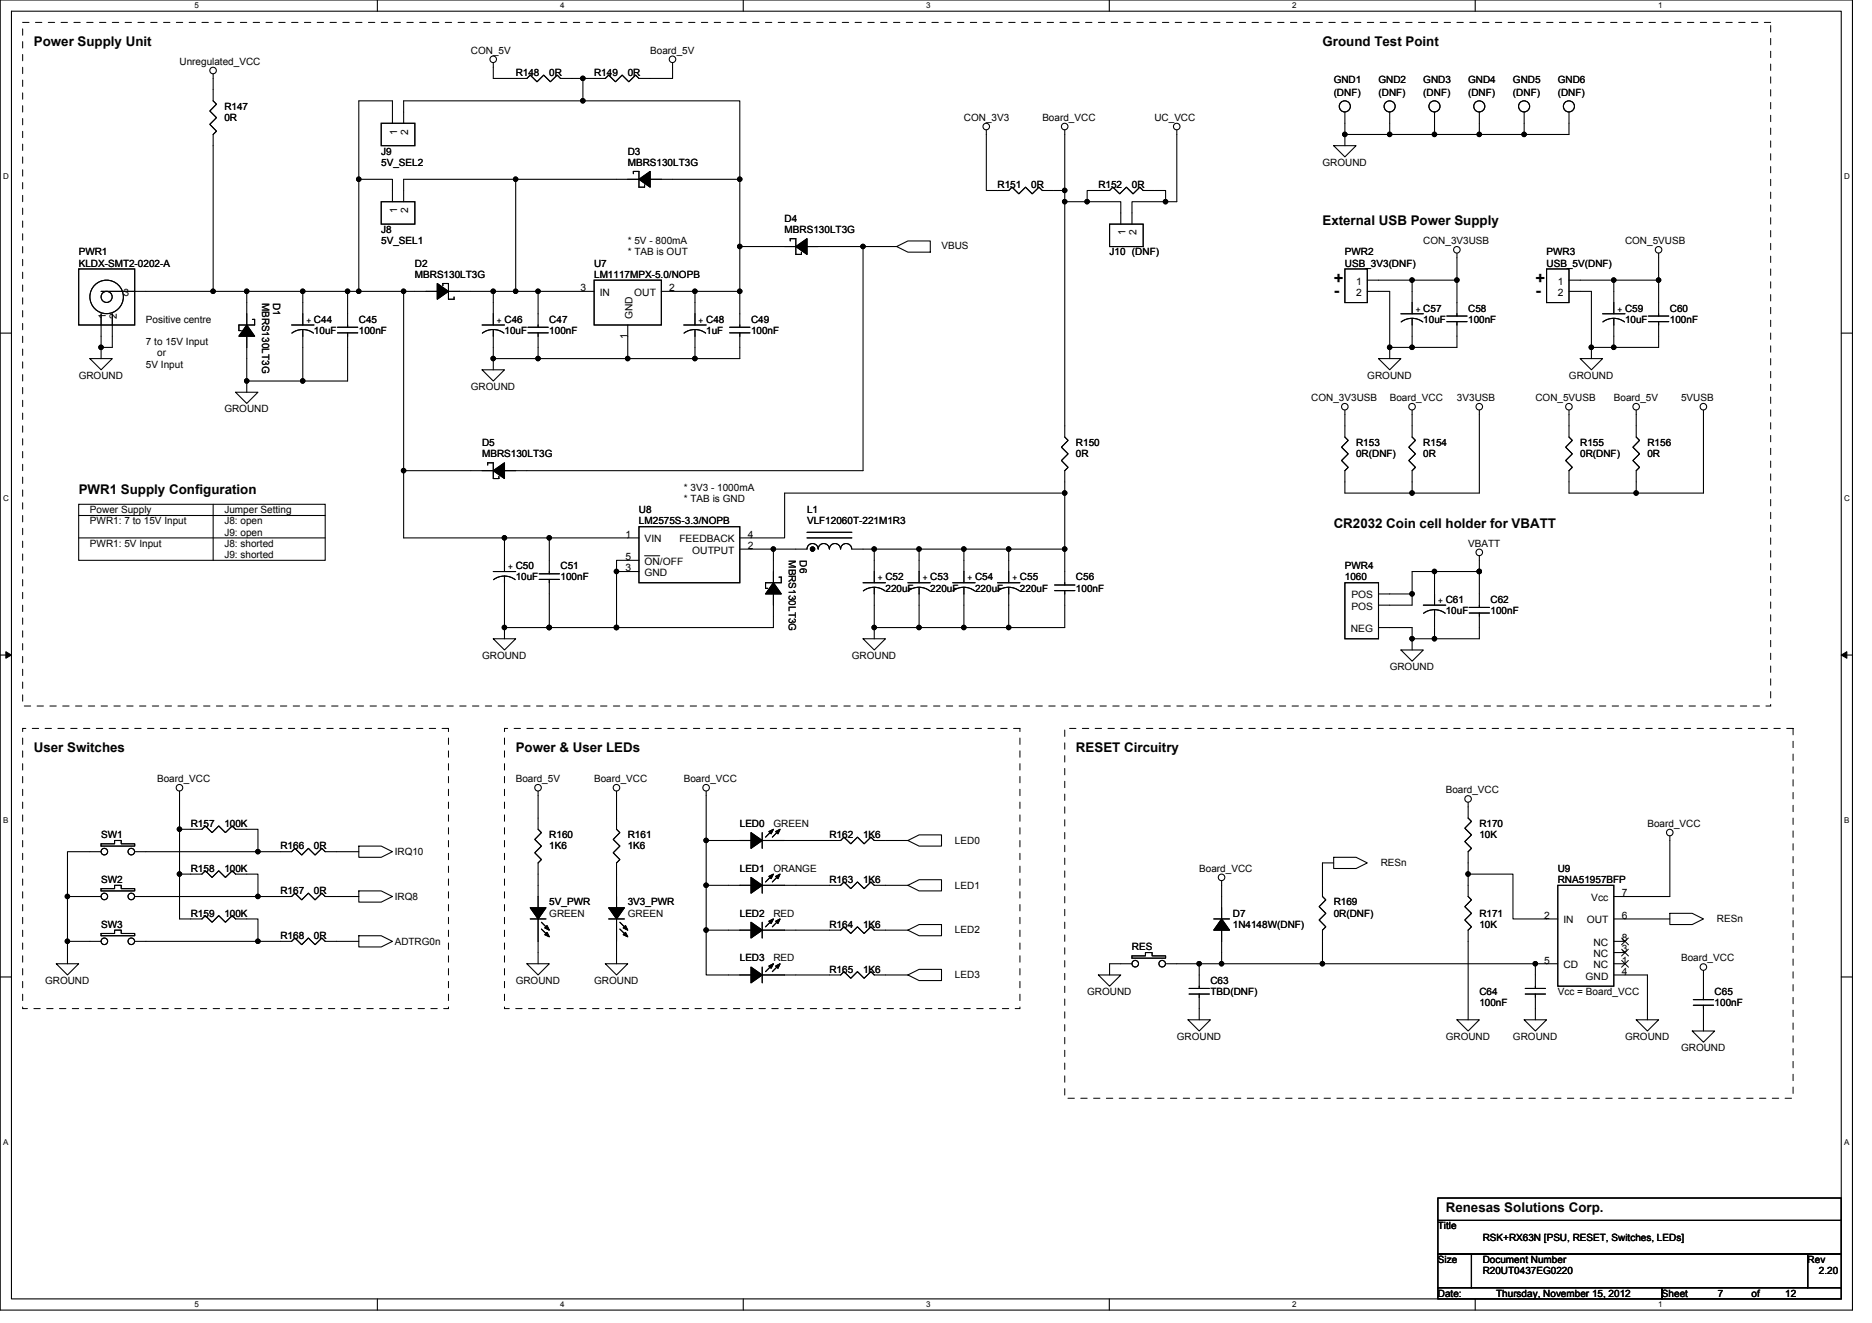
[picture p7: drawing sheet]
<svg xmlns="http://www.w3.org/2000/svg" width="297mm" height="210mm" viewBox="0 0 297 210" stroke-linecap="round" stroke-linejoin="round" font-family="sans-serif">
<path d="M0 0h293.9v207.9h-293.9zM1.8 1.8h290.4v204.3h-290.4z" fill="none" stroke="#000" stroke-width=".17"/>
<g fill="#fff">
<path d="M30.8 .2h.7v1.4h-.7z"/>
<path d="M30.8 206.3h.7v1.4h-.7z"/>
</g>
<path d="M59.9 0v1.8M59.9 206.1v1.8" fill="none" stroke="#000" stroke-width=".17"/>
<g fill="#fff">
<path d="M88.9 .2h.7v1.4h-.7z"/>
<path d="M88.9 206.3h.7v1.4h-.7z"/>
</g>
<path d="M117.9 0v1.8M117.9 206.1v1.8" fill="none" stroke="#000" stroke-width=".17"/>
<g fill="#fff">
<path d="M147 .2h.7v1.4h-.7z"/>
<path d="M147 206.3h.7v1.4h-.7z"/>
</g>
<path d="M176 0v1.8M176 206.1v1.8" fill="none" stroke="#000" stroke-width=".17"/>
<g fill="#fff">
<path d="M205 .2h.7v1.4h-.7z"/>
<path d="M205 206.3h.7v1.4h-.7z"/>
</g>
<path d="M234.1 0v1.8M234.1 206.1v1.8" fill="none" stroke="#000" stroke-width=".17"/>
<g fill="#fff">
<path d="M263.1 .2h.7v1.4h-.7z"/>
<path d="M263.1 206.3h.7v1.4h-.7z"/>
<path d="M.5 27.3h.9v1.4h-.9z"/>
<path d="M292.6 27.3h.9v1.4h-.9z"/>
<path d="M.5 78.4h.9v1.4h-.9z"/>
<path d="M292.6 78.4h.9v1.4h-.9z"/>
</g>
<path d="M0 52.9h1.8M292.2 52.9h1.7" fill="none" stroke="#000" stroke-width=".17"/>
<g fill="#fff">
<path d="M.5 129.5h.8v1.4h-.8z"/>
<path d="M292.6 129.5h.9v1.4h-.9z"/>
</g>
<path d="M0 103.9h1.8M292.2 103.9h1.7" fill="none" stroke="#000" stroke-width=".17"/>
<path d="M.9 103.4l.9 .5-.9 .5zM292.2 103.9l.8-.5v1z" fill="#000" stroke="#000" stroke-width=".16"/>
<g fill="#fff">
<path d="M.5 180.5h.8v1.4h-.8z"/>
<path d="M292.6 180.5h.9v1.4h-.9z"/>
</g>
<g fill="none" stroke="#000" stroke-width=".17">
<path d="M33.8 11.7v4.3l.6 .5-1.1 1.1 1.1 1.1-1.1 1 1.1 1.1-.6 .5v24.9M60.5 19.6h5.3v3.5h-5.3zM62.3 19.6v-3.6h-5.4v12.4h5.4v3.6M78.3 9.9v2.5h5.3l.5-.5 1.1 1.1 1.1-1.1 1 1.1 1.1-1.1 .5 .5h3.6v3.6M92.5 16h24.9v12.4M92.5 16h-28.5v3.6M106.7 9.9v2.5h-5.3l-.5-.5-1.1 1.1-1.1-1.1-1 1.1-1.1-1.1-.5 .5h-3.6M213.4 17.8v3.5M220.5 17.8v3.5M227.6 17.8v3.5M234.7 17.8v3.5M241.8 17.8v3.5"/>
<path d="M249 17.8v3.5h-7.2M56.9 28.4v17.8M60.5 32h5.3v3.6h-5.3zM81.8 28.4h19.6M81.8 28.4v17.8M81.8 28.4h-17.8v3.6M100.5 27.6v-.4h.9v2.5h.9v-.4M103.2 28.4h14.2M117.4 39.1h8.9M117.4 39.1v7.1M117.4 28.4v10.7M125.4 38.2v-.3h.9v2.5h.9v-.4"/>
<path d="M128.1 39.1h8.8M136.9 39.1v35.6h-56.9M136.9 39.1h5.4M142.3 39.1l1.8-.9h3.5v1.8h-3.5zM156.5 20.6v9.6h3.6l.5-.5 1.1 1.1 1-1.1 1.1 1.1 1.1-1.1 .5 .5h3.5v-9.6M168.9 30.2v1.8M168.9 32h3.6M168.9 32v37.3l.6 .6-1.1 1.1 1.1 1-1.1 1.1 1.1 1-.6 .6v3.5M172.5 32h5.3v3.6M176.1 35.6h5.3v3.5h-5.3zM185 32h-5.4v3.6M186.7 20.6v11.4h-1.7v-1.8h-3.6l-.5-.5-1.1 1.1-1.1-1.1-1 1.1-1.1-1.1-.5 .5h-3.6v1.8"/>
<path d="M211.6 23.1h3.6l-1.8 1.8zM213.4 21.3h7.1M213.4 21.3v1.8M220.5 21.3h7.1M227.6 21.3h7.1M234.7 21.3h7.1M12.5 42.7h8.9v8.9h-8.9zM14.3 56.9h3.5l-1.8 1.8zM16 46.2h17.8M16 49.8v5.3M16 55.1v1.8M17.8 49.8v5.3h-1.8"/>
<path d="M33.8 46.2h5.4v5.4M39.2 53.3v7.2M39.2 46.2h8.8M40 50.7h.4v.9h-2.5v.9h.4M46.3 51.6h3.5M46.3 52.9a2.86 2.86 0 0 1 3.4 0M48 46.2v5.4M48 52.3v8.2h7.2v-7.7M48 46.2h7.2v5.7M53.5 52.8h3.3M53.5 51.9h3.3M55.2 46.2h1.7"/>
<path d="M56.9 46.2h7.1M64 46.2h5.4M64 46.2v28.5M70.3 45.3v-.3h.9v2.5h.8v-.4M71.2 46.2h7.1M76.5 58.7h3.5l-1.7 1.8zM76.5 51.6h3.5M76.5 52.9a2.86 2.86 0 0 1 3.5 0M78.3 46.2v5.4M78.3 56.9v1.8M78.3 52.3v4.6M78.3 46.2h3.5"/>
<path d="M78.3 56.9h7.1M81.8 46.2h3.6v5.7M83.8 52.8h3.2M83.8 51.9h3.2M85.4 52.8v4.1M85.4 56.9h14.2M94.3 46.2h-8.9M94.3 44.4h10.6v7.2h-10.6zM99.6 56.9h10.7M99.6 51.6v5.3M104.9 46.2h5.4v5.4M108.5 51.6h3.6"/>
<path d="M108.5 52.9a2.86 2.86 0 0 1 3.5 0M110.3 52.3v4.6M110.3 46.2h7.1v5.7M115.8 52.8h3.2M115.8 51.9h3.2M117.4 52.8v4.1h-7.1M213.4 42.7h3.6v5.3h-3.6zM217 44.4h7.1M217 46.2h3.5v8.9M218.7 56.9h3.6l-1.8 1.8zM220.5 55.1v1.8M220.5 55.1h3.6"/>
<path d="M222.3 49.8h3.5M222.3 51.1a2.86 2.86 0 0 1 3.5 0M224.1 44.4h7.1M224.1 44.4v5.4M224.1 50.5v4.6M229.6 51h3.2M229.6 50.1h3.2M231.2 51v4.1h-7.1M231.2 40.2v4.2M231.2 44.5v5.6M245.4 42.7h3.6v5.3h-3.6zM249 44.4h7.1"/>
<path d="M249 46.2h3.5v8.9M250.7 56.9h3.6l-1.8 1.8zM252.5 55.1v1.8M252.5 55.1h3.6M254.3 49.8h3.5M254.3 51.1a2.86 2.86 0 0 1 3.5 0M256.1 44.4v5.4M256.1 50.5v4.6M256.1 44.4h7.1M261.6 51h3.2M261.6 50.1h3.2M263.2 51v4.1h-7.1"/>
<path d="M263.2 44.4v5.7M263.2 40.2v4.2M37.4 62.2h3.5l-1.7 1.8zM39.2 60.5h8.8M39.2 60.5v1.7M64 74.7v10.6h16v5.4M64 74.7h14.3M77.4 73.8v-.4h.9v2.5h.9v-.3M168.9 78.2h-44.4v7.1h-7.1M168.9 78.2v8.9M213.4 65.1v4.2l.5 .6-1 1.1 1 1-1 1.1 1 1-.5 .6v3.5h10.7M224.1 65.1v4.2l.5 .6-1.1 1.1 1.1 1-1.1 1.1 1.1 1-.5 .6v3.5"/>
<path d="M234.7 65.1v13.1h-10.6M249 65.1v4.2l.5 .6-1.1 1.1 1.1 1-1.1 1.1 1.1 1-.5 .6v3.5h10.6M259.6 65.1v4.2l.6 .6-1.1 1.1 1.1 1-1.1 1.1 1.1 1-.6 .6v3.5M270.3 65.1v13.1h-10.7M12.5 80h39.1v8.9h-39.1zM12.5 81.8h39.1M12.5 85.3h39.1M33.8 80v8.9M78.3 90.7h3.5M78.3 92a2.86 2.86 0 0 1 3.4 0M80 91.4v8.2M80 99.6v1.7"/>
<path d="M80 99.6h7.2M80 85.3h7.2v5.7M85.6 91.9h3.2M85.6 91h3.2M87.2 91.9v7.7M87.2 99.6h10.6M101.4 83.6h16v8.9h-16zM101.4 88.9h-3.6v1.8M101.4 90.7h-3.6v8.9M101.4 85.3h-14.2M117.4 87.1h5.3v5.4M122.7 94.2v5.4h-24.9"/>
<path d="M123.6 91.6h.4v.9h-2.5v.8h.3M128.1 85.3h7.1M128.1 84.5h7.1M129.8 87.1a.88 .88 0 0 0-.9-.9 .88 .88 0 0 0-.8 .9h-5.4M129.8 87.1a.88 .88 0 0 1 .9-.9 .88 .88 0 0 1 .9 .9M131.6 87.1a.88 .88 0 0 1 .9-.9 .88 .88 0 0 1 .9 .9M133.4 87.1a.89 .89 0 0 1 .9-.9 .89 .89 0 0 1 .9 .9h3.5v5.4M136.9 92.5h3.6M137 93.7a2.86 2.86 0 0 1 3.4 0M138.7 93.2v6.4M138.7 99.6v1.7M138.7 87.1h7.1v5.4"/>
<path d="M144.1 92.5h3.5M144.1 93.7a2.86 2.86 0 0 1 3.4 0M145.8 93.2v6.4h-7.1M145.8 87.1h7.1v5.4M151.2 92.5h3.5M151.2 93.7a2.86 2.86 0 0 1 3.4 0M152.9 93.2v6.4h-7.1M152.9 87.1h7.2v5.4M158.3 92.5h3.5M158.3 93.7a2.86 2.86 0 0 1 3.5 0M160.1 87.1h8.8v5.7M160.1 93.2v6.4h-7.2"/>
<path d="M167.3 93.7h3.3M167.3 92.8h3.3M168.9 93.7v5.9h-8.8M213.4 92.5h5.3v8.8h-5.3zM218.7 94.2h5.4M218.7 99.6h5.4v1.7M224.1 94.2v1.8h-5.4M224.1 94.2v-3.5h3.5v5.3M225.8 96h3.6M225.9 97.3a2.86 2.86 0 0 1 3.4 0M227.6 96.7v4.6M227.6 90.7h7.1"/>
<path d="M233.1 97.3h3.2M233.1 96.4h3.2M234.7 90.7v5.7M234.7 97.3v4h-7.1M234.7 88.2v2.5M78.3 101.3h3.5l-1.8 1.8zM136.9 101.3h3.6l-1.8 1.8zM222.3 103.1h3.5l-1.7 1.8zM224.1 101.3v1.8M224.1 101.3h3.5M16 135.1h-5.3v7.1M16 133.9h2.2v-.5h1v.5h2.2v.3h-5.4z"/>
<path d="M21.4 135.1h19.5M28.5 125.5v6.1M40.9 135.1h5.4l.5-.5 1.1 1.1 1-1.1 1.1 1.1 1.1-1.1 .5 .5h5.3M40.9 135.1v-3.5h-3.5l-.6-.6-1 1.1-1.1-1.1-1 1.1-1.1-1.1-.6 .6h-3.5v7.1M56.9 134.2h3.6l1.8 .9-1.8 .9h-3.6zM85.4 125.5v6.1l.5 .5-1 1.1 1 1-1 1.1 1 1.1-.5 .5v7.1M97.8 125.5v6.1l.6 .5-1.1 1.1 1.1 1-1.1 1.1 1.1 1.1-.6 .5v7.1M112.1 133.4v7.1h7.1M112.1 125.5v7.8h7.1M120.9 133.3h12.5l.5-.5 1.1 1.1 1.1-1.1 1 1.1 1.1-1.1 .5 .5h5.4M120.9 139.2v2.5M120.9 132.1v2.5"/>
<path d="M122.6 138.9l-1.1 1M122.6 131.7l-1.1 1.1M123.6 138.9l-1 1M123.6 131.7l-1 1.1M144.1 133.3l1.7-.8h3.6v1.7h-3.6zM193.8 139.7v6.1M211.6 136h3.6l1.8 .9-1.8 .9h-3.6zM211.6 136.9h-1.8v5.3l.6 .6-1.1 1 1.1 1.1-1.1 1.1 1.1 1-.6 .6v5.3M233 138.7v3.5l.5 .6-1.1 1 1.1 1.1-1.1 1.1 1.1 1-.5 .6v14.2M233 138.7h7.1v7.1h7.1M233 127.3v2.5l.5 .5-1.1 1.1 1.1 1.1-1.1 1 1.1 1.1-.5 .5v3.6M265 132.6v9.6h-8.9"/>
<path d="M0 155h1.8M8.9 152.9h3.6l-1.8 1.8zM16 149.4h-5.3v3.5M16 142.2h-5.3v7.2M16 141h2.2v-.5h1v.5h2.2v.4h-5.4zM16 148.1h2.2v-.5h1v.5h2.2v.4h-5.4zM21.4 149.4h19.5M40.9 142.2h5.4l.5-.5 1.1 1.1 1-1.1 1.1 1.1 1.1-1.1 .5 .5h5.3M40.9 149.4h5.4l.5-.6 1.1 1.1 1-1.1 1.1 1.1 1.1-1.1 .5 .6h5.3M40.9 142.2v-3.5h-3.5l-.6-.5-1 1-1.1-1-1 1-1.1-1-.6 .5h-3.5v7.1h3.5l.6-.5 1.1 1 1-1 1.1 1 1-1 .6 .5h3.5v3.6M40.9 142.2h-19.5M56.9 148.5h3.6l1.8 .9-1.8 .8h-3.6z"/>
<path d="M56.9 141.4h3.6l1.8 .8-1.8 .9h-3.6zM83.6 152.9h3.6l-1.8 1.8zM84.1 145.8h2.5M85.4 145.8v7.1M85.9 146.3l1.1 1.1M85.9 147.4l1.1 1.1M96.1 152.9h3.5l-1.8 1.8zM96.6 145.8h2.5M97.8 145.8v7.1M98.4 146.3l1 1.1M98.4 147.4l1 1.1M112.1 147.6v7.1h7.1"/>
<path d="M112.1 140.5v7.1h7.1M120.9 140.5h12.5l.5-.6 1.1 1.1 1.1-1.1 1 1.1 1.1-1.1 .5 .6h5.4M120.9 147.6h12.5l.5-.6 1.1 1.1 1.1-1.1 1 1.1 1.1-1.1 .5 .6h5.4M120.9 154.7h12.5l.5-.5 1.1 1 1.1-1 1 1 1.1-1 .5 .5h5.4M120.9 146.3v2.5M120.9 153.4v2.5M122.6 146l-1.1 1M122.6 153.1l-1.1 1.1M123.6 146l-1 1M123.6 153.1l-1 1.1M144.1 140.5l1.7-.9h3.6v1.8h-3.6zM144.1 147.6l1.7-.9h3.6v1.8h-3.6z"/>
<path d="M144.1 154.7l1.7-.9h3.6v1.8h-3.6zM174.3 154.7h3.5l-1.7 1.8zM179.6 152.9h-3.5v1.8M179.6 151.7h2.2v-.6h1v.6h2.2v.3h-5.4zM185 152.9h5.3M188.7 157.7h3.2M188.7 156.8h3.2M190.3 152.9v3.9M190.3 157.7v4.1M190.3 152.9h3.5M192.6 145.8h2.5M193.8 147.6v1.8"/>
<path d="M193.8 144v1.8M193.8 152.9h16M193.8 147.6v5.3M209.8 152.9h33.8v3.9M242 157.7h3.2M242 156.8h3.2M243.6 152.9h3.6M243.6 157.7v4.1M247.2 140.5h8.9v16h-8.9zM256.1 154.7h5.3v7.1M256.1 145.8h8.9M256.1 152.9h1.7"/>
<path d="M256.1 149.4h1.7M256.1 151.1h1.7M265 144.9h3.5l1.8 .9-1.8 .9h-3.5zM268.7 159.5h3.2M268.7 158.6h3.2M270.3 154v4.6M270.3 159.5v4.1M292.2 155h1.7M188.5 161.8h3.6l-1.8 1.8zM231.2 161.8h3.5l-1.7 1.8zM241.8 161.8h3.6l-1.8 1.8zM259.6 161.8h3.6l-1.8 1.8z"/>
<path d="M268.5 163.6h3.6l-1.8 1.8zM228.2 190.1h64v3.5h-64zM228.2 193.6h64v5.4h-64zM228.2 199h5.3v5.3h-5.3zM233.5 199h53.3v5.3h-53.3zM286.8 199h5.4v5.3h-5.4zM228.2 204.3h35.5v1.8h-35.5zM263.7 204.3h28.5v1.8h-28.5z"/>
<circle cx="33.8" cy="11.2" r=".52"/>
<circle cx="78.3" cy="9.4" r=".52"/>
<circle cx="106.7" cy="9.4" r=".52"/>
<circle cx="213.4" cy="16.9" r=".88"/>
<circle cx="220.5" cy="16.9" r=".88"/>
<circle cx="227.6" cy="16.9" r=".88"/>
<circle cx="234.7" cy="16.9" r=".88"/>
<circle cx="241.8" cy="16.9" r=".88"/>
<circle cx="248.9" cy="16.9" r=".88"/>
<circle cx="156.5" cy="20.1" r=".52"/>
<circle cx="168.9" cy="20.1" r=".52"/>
<circle cx="186.7" cy="20.1" r=".52"/>
<circle cx="231.2" cy="39.6" r=".52"/>
<circle cx="263.2" cy="39.6" r=".52"/>
<circle cx="16.9" cy="47.1" r=".88"/>
<circle cx="16.9" cy="47.1" r="2.66"/>
<circle cx="213.4" cy="64.5" r=".52"/>
<circle cx="224.1" cy="64.5" r=".52"/>
<circle cx="234.7" cy="64.5" r=".52"/>
<circle cx="248.9" cy="64.5" r=".52"/>
<circle cx="259.6" cy="64.5" r=".52"/>
<circle cx="270.3" cy="64.5" r=".52"/>
<circle cx="234.7" cy="87.6" r=".52"/>
<circle cx="16.6" cy="135.1" r=".52"/>
<circle cx="20.8" cy="135.1" r=".52"/>
<circle cx="28.5" cy="125" r=".52"/>
<circle cx="85.4" cy="125" r=".52"/>
<circle cx="97.8" cy="125" r=".52"/>
<circle cx="112" cy="125" r=".52"/>
<circle cx="193.8" cy="139.2" r=".52"/>
<circle cx="232.9" cy="126.8" r=".52"/>
<circle cx="264.9" cy="132.1" r=".52"/>
<circle cx="16.6" cy="142.2" r=".52"/>
<circle cx="16.6" cy="149.3" r=".52"/>
<circle cx="20.8" cy="142.2" r=".52"/>
<circle cx="20.8" cy="149.3" r=".52"/>
<circle cx="180.1" cy="152.9" r=".52"/>
<circle cx="184.4" cy="152.9" r=".52"/>
<circle cx="270.3" cy="153.4" r=".52"/>
</g>
<g fill="#000" stroke="#000" stroke-width=".17">
<path d="M101.4 28.4l1.8-1.2v2.5z" fill-rule="evenodd"/>
<path d="M101.4 28.4l1.8-1.2v2.5z" fill-rule="evenodd"/>
<path d="M126.3 39.1l1.8-1.2v2.5z" fill-rule="evenodd"/>
<path d="M126.3 39.1l1.8-1.2v2.5z" fill-rule="evenodd"/>
<path d="M39.2 51.6l1.2 1.7h-2.5z" fill-rule="evenodd"/>
<path d="M39.2 51.6l1.2 1.7h-2.5z" fill-rule="evenodd"/>
<path d="M69.4 45l1.8 1.2-1.8 1.3z" fill-rule="evenodd"/>
<path d="M69.4 45l1.8 1.2-1.8 1.3z" fill-rule="evenodd"/>
<path d="M78.3 74.7l1.7-1.3v2.5z" fill-rule="evenodd"/>
<path d="M78.3 74.7l1.7-1.3v2.5z" fill-rule="evenodd"/>
<path d="M122.7 92.5l1.3 1.7h-2.5z" fill-rule="evenodd"/>
<path d="M122.7 92.5l1.3 1.7h-2.5z" fill-rule="evenodd"/>
<path d="M119.2 132.1l1.7 1.2-1.7 1.3z" fill-rule="evenodd"/>
<path d="M119.2 132.1l1.7 1.2-1.7 1.3z" fill-rule="evenodd"/>
<path d="M122 139l.7-.3-.3 .7z" fill-rule="evenodd"/>
<path d="M122 139l.7-.3-.3 .7z" fill-rule="evenodd"/>
<path d="M122 131.9l.7-.3-.3 .7z" fill-rule="evenodd"/>
<path d="M122 131.9l.7-.3-.3 .7z" fill-rule="evenodd"/>
<path d="M123.1 139l.7-.3-.4 .7z" fill-rule="evenodd"/>
<path d="M123.1 139l.7-.3-.4 .7z" fill-rule="evenodd"/>
<path d="M123.1 131.9l.7-.3-.4 .7z" fill-rule="evenodd"/>
<path d="M123.1 131.9l.7-.3-.4 .7z" fill-rule="evenodd"/>
<path d="M84.1 144h2.5l-1.2 1.8z" fill-rule="evenodd"/>
<path d="M84.1 144h2.5l-1.2 1.8z" fill-rule="evenodd"/>
<path d="M86.8 147.9l.4 .7-.8-.3z" fill-rule="evenodd"/>
<path d="M86.8 146.9l.4 .7-.8-.4z" fill-rule="evenodd"/>
<path d="M86.8 147.9l.4 .7-.8-.3z" fill-rule="evenodd"/>
<path d="M86.8 146.9l.4 .7-.8-.4z" fill-rule="evenodd"/>
<path d="M96.6 144h2.5l-1.3 1.8z" fill-rule="evenodd"/>
<path d="M96.6 144h2.5l-1.3 1.8z" fill-rule="evenodd"/>
<path d="M99.2 147.9l.4 .7-.7-.3z" fill-rule="evenodd"/>
<path d="M99.2 146.9l.4 .7-.7-.4z" fill-rule="evenodd"/>
<path d="M99.2 147.9l.4 .7-.7-.3z" fill-rule="evenodd"/>
<path d="M99.2 146.9l.4 .7-.7-.4z" fill-rule="evenodd"/>
<path d="M119.2 139.2l1.7 1.3-1.7 1.2z" fill-rule="evenodd"/>
<path d="M119.2 139.2l1.7 1.3-1.7 1.2z" fill-rule="evenodd"/>
<path d="M119.2 146.3l1.7 1.3-1.7 1.2z" fill-rule="evenodd"/>
<path d="M119.2 146.3l1.7 1.3-1.7 1.2z" fill-rule="evenodd"/>
<path d="M119.2 153.4l1.7 1.3-1.7 1.2z" fill-rule="evenodd"/>
<path d="M119.2 153.4l1.7 1.3-1.7 1.2z" fill-rule="evenodd"/>
<path d="M122 146.2l.7-.4-.3 .7z" fill-rule="evenodd"/>
<path d="M122 146.2l.7-.4-.3 .7z" fill-rule="evenodd"/>
<path d="M122 153.3l.7-.4-.3 .7z" fill-rule="evenodd"/>
<path d="M122 153.3l.7-.4-.3 .7z" fill-rule="evenodd"/>
<path d="M123.1 146.2l.7-.4-.4 .7z" fill-rule="evenodd"/>
<path d="M123.1 146.2l.7-.4-.4 .7z" fill-rule="evenodd"/>
<path d="M123.1 153.3l.7-.4-.4 .7z" fill-rule="evenodd"/>
<path d="M123.1 153.3l.7-.4-.4 .7z" fill-rule="evenodd"/>
<path d="M193.8 145.8l1.3 1.8h-2.5z" fill-rule="evenodd"/>
<path d="M193.8 145.8l1.3 1.8h-2.5z" fill-rule="evenodd"/>
<circle cx="92.5" cy="16" r=".35"/>
<circle cx="92.5" cy="12.4" r=".35"/>
<circle cx="56.9" cy="28.4" r=".35"/>
<circle cx="81.8" cy="28.4" r=".35"/>
<circle cx="117.4" cy="39.1" r=".35"/>
<circle cx="117.4" cy="28.4" r=".35"/>
<circle cx="136.9" cy="39.1" r=".35"/>
<circle cx="168.9" cy="32" r=".35"/>
<circle cx="168.9" cy="30.2" r=".35"/>
<circle cx="172.5" cy="32" r=".35"/>
<circle cx="184.9" cy="32" r=".35"/>
<circle cx="213.4" cy="21.3" r=".35"/>
<circle cx="220.5" cy="21.3" r=".35"/>
<circle cx="227.6" cy="21.3" r=".35"/>
<circle cx="234.7" cy="21.3" r=".35"/>
<circle cx="241.8" cy="21.3" r=".35"/>
<circle cx="16" cy="55.1" r=".35"/>
<circle cx="33.8" cy="46.2" r=".35"/>
<circle cx="39.1" cy="46.2" r=".35"/>
<circle cx="48" cy="46.2" r=".35"/>
<circle cx="55.1" cy="46.2" r=".35"/>
<circle cx="56.9" cy="46.2" r=".35"/>
<circle cx="64" cy="46.2" r=".35"/>
<circle cx="78.3" cy="46.2" r=".35"/>
<circle cx="78.3" cy="56.9" r=".35"/>
<circle cx="81.8" cy="46.2" r=".35"/>
<circle cx="85.4" cy="46.2" r=".35"/>
<circle cx="85.4" cy="56.9" r=".35"/>
<circle cx="99.6" cy="56.9" r=".35"/>
<circle cx="110.3" cy="56.9" r=".35"/>
<circle cx="110.3" cy="46.2" r=".35"/>
<circle cx="117.4" cy="46.2" r=".35"/>
<circle cx="220.5" cy="55.1" r=".35"/>
<circle cx="224.1" cy="44.4" r=".35"/>
<circle cx="224.1" cy="55.1" r=".35"/>
<circle cx="231.2" cy="44.4" r=".35"/>
<circle cx="252.5" cy="55.1" r=".35"/>
<circle cx="256.1" cy="55.1" r=".35"/>
<circle cx="256.1" cy="44.4" r=".35"/>
<circle cx="263.2" cy="44.4" r=".35"/>
<circle cx="39.1" cy="60.4" r=".35"/>
<circle cx="48" cy="60.4" r=".35"/>
<circle cx="64" cy="74.7" r=".35"/>
<circle cx="168.9" cy="78.2" r=".35"/>
<circle cx="224.1" cy="78.2" r=".35"/>
<circle cx="259.6" cy="78.2" r=".35"/>
<circle cx="80" cy="85.3" r=".35"/>
<circle cx="80" cy="99.6" r=".35"/>
<circle cx="87.1" cy="85.3" r=".35"/>
<circle cx="87.1" cy="99.6" r=".35"/>
<circle cx="97.8" cy="99.6" r=".35"/>
<circle cx="97.8" cy="90.7" r=".35"/>
<circle cx="122.7" cy="87.1" r=".35"/>
<circle cx="128.9" cy="87.1" r=".35"/>
<circle cx="138.7" cy="87.1" r=".35"/>
<circle cx="138.7" cy="99.6" r=".35"/>
<circle cx="145.8" cy="99.6" r=".35"/>
<circle cx="145.8" cy="87.1" r=".35"/>
<circle cx="152.9" cy="99.6" r=".35"/>
<circle cx="152.9" cy="87.1" r=".35"/>
<circle cx="160" cy="87.1" r=".35"/>
<circle cx="160" cy="99.6" r=".35"/>
<circle cx="168.9" cy="87.1" r=".35"/>
<circle cx="224.1" cy="94.2" r=".35"/>
<circle cx="227.6" cy="90.7" r=".35"/>
<circle cx="234.7" cy="90.7" r=".35"/>
<circle cx="224.1" cy="101.3" r=".35"/>
<circle cx="227.6" cy="101.3" r=".35"/>
<circle cx="28.5" cy="138.7" r=".35"/>
<circle cx="28.5" cy="131.6" r=".35"/>
<circle cx="40.9" cy="135.1" r=".35"/>
<circle cx="112" cy="133.3" r=".35"/>
<circle cx="232.9" cy="138.7" r=".35"/>
<circle cx="10.7" cy="142.2" r=".35"/>
<circle cx="10.7" cy="149.3" r=".35"/>
<circle cx="40.9" cy="142.2" r=".35"/>
<circle cx="40.9" cy="149.3" r=".35"/>
<circle cx="112" cy="147.6" r=".35"/>
<circle cx="112" cy="140.4" r=".35"/>
<circle cx="190.3" cy="152.9" r=".35"/>
<circle cx="193.8" cy="152.9" r=".35"/>
<circle cx="209.8" cy="152.9" r=".35"/>
<circle cx="243.6" cy="152.9" r=".35"/>
</g>
<path d="M3.6 3.6h277.4v108.4h-277.4zM3.6 115.6h67.6v44.4h-67.6zM80 115.6h81.8v44.4h-81.8zM168.9 115.6h115.6v58.6h-115.6z" fill="none" stroke="#000" stroke-width=".16" stroke-dasharray="1 1 1 1 1 1 1 1"/>
<path d="M102.3 88.2h2.4M257.3 152.4l1.1 1.1M257.3 150.6l1.1 1.1M257.3 148.8l1.1 1.1M258.4 152.4l-1.1 1.1M258.4 150.6l-1.1 1.1M258.4 148.8l-1.1 1.1" fill="none" stroke="#000" stroke-width=".16"/>
<g font-size="2.6">
<text x="211.6" y="45.1">+</text>
<text x="211.6" y="46.9">-</text>
<text x="243.6" y="45.1">+</text>
<text x="243.6" y="46.9">-</text>
</g>
<g font-size="2.1">
<text x="5.4" y="7.3">Power Supply Unit</text>
<text x="209.8" y="7.3">Ground Test Point</text>
<text x="209.8" y="35.8">External USB Power Supply</text>
<text x="12.5" y="78.4">PWR1 Supply Configuration</text>
<text x="211.6" y="83.8">CR2032 Coin cell holder for VBATT</text>
<text x="5.4" y="119.3">User Switches</text>
<text x="81.8" y="119.3">Power &amp; User LEDs</text>
<text x="170.7" y="119.3">RESET Circuitry</text>
<text x="229.4" y="192.2">Renesas Solutions Corp.</text>
</g>
<g font-size="1.6">
<text x="28.5" y="10.3">Unregulated_VCC</text>
<text x="74.7" y="8.5">CON_5V</text>
<text x="103.2" y="8.5">Board_5V</text>
<text x="35.6" y="17.4">R147</text>
<text x="81.8" y="12.1">R148</text>
<text x="87.2" y="12.1">0R</text>
<text x="94.3" y="12.1">R149</text>
<text x="99.6" y="12.1">0R</text>
<text x="211.6" y="13.1">GND1</text>
<text x="211.6" y="15.3">(DNF)</text>
<text x="218.7" y="13.1">GND2</text>
<text x="218.7" y="15.3">(DNF)</text>
<text x="225.8" y="13.1">GND3</text>
<text x="225.8" y="15.3">(DNF)</text>
<text x="233" y="13.1">GND4</text>
<text x="233" y="15.3">(DNF)</text>
<text x="240.1" y="13.1">GND5</text>
<text x="240.1" y="15.3">(DNF)</text>
<text x="247.2" y="13.1">GND6</text>
<text x="247.2" y="15.3">(DNF)</text>
<text x="35.6" y="19.2">0R</text>
<text x="63" y="21.4" transform="rotate(-90 63 21.4)">1</text>
<text x="64.8" y="21.4" transform="rotate(-90 64.8 21.4)">2</text>
<text x="152.9" y="19.2">CON_3V3</text>
<text x="165.4" y="19.2">Board_VCC</text>
<text x="183.2" y="19.2">UC_VCC</text>
<text x="60.5" y="24.5">J9</text>
<text x="60.5" y="26.3">5V_SEL2</text>
<text x="99.6" y="24.5">D3</text>
<text x="99.6" y="26.3">MBRS130LT3G</text>
<text x="158.3" y="29.9">R151</text>
<text x="163.6" y="29.9">0R</text>
<text x="174.3" y="29.9">R152</text>
<text x="179.6" y="29.9">0R</text>
<text x="209.8" y="26.3">GROUND</text>
<text x="63" y="33.8" transform="rotate(-90 63 33.8)">1</text>
<text x="64.8" y="33.8" transform="rotate(-90 64.8 33.8)">2</text>
<text x="124.5" y="35.2">D4</text>
<text x="12.5" y="40.5">PWR1</text>
<text x="60.5" y="37">J8</text>
<text x="60.5" y="38.8">5V_SEL1</text>
<text x="99.6" y="38.8">* 5V - 800mA</text>
<text x="99.6" y="40.5">* TAB is OUT</text>
<text x="124.5" y="37">MBRS130LT3G</text>
<text x="149.4" y="39.5">VBUS</text>
<text x="176.1" y="40.5">J10 (DNF)</text>
<text x="178.6" y="37.4" transform="rotate(-90 178.6 37.4)">1</text>
<text x="180.4" y="37.4" transform="rotate(-90 180.4 37.4)">2</text>
<text x="213.4" y="40.5">PWR2</text>
<text x="225.8" y="38.8">CON_3V3USB</text>
<text x="245.4" y="40.5">PWR3</text>
<text x="257.8" y="38.8">CON_5VUSB</text>
<text x="12.5" y="42.3">KLDX-SMT2-0202-A</text>
<text x="19.6" y="46.9">3</text>
<text x="65.8" y="42.3">D2</text>
<text x="65.8" y="44.1">MBRS130LT3G</text>
<text x="92.1" y="46.2">3</text>
<text x="94.3" y="42.3">U7</text>
<text x="94.3" y="44.1">LM1117MPX-5.0/NOPB</text>
<text x="95.2" y="46.9">IN</text>
<text x="100.6" y="46.9">OUT</text>
<text x="106.2" y="46.2">2</text>
<text x="213.4" y="42.3">USB_3V3(DNF)</text>
<text x="215.2" y="45.2">1</text>
<text x="215.2" y="46.9">2</text>
<text x="245.4" y="42.3">USB_5V(DNF)</text>
<text x="247.2" y="45.2">1</text>
<text x="247.2" y="46.9">2</text>
<text x="16.8" y="50.7" transform="rotate(-90 16.8 50.7)">1</text>
<text x="18.6" y="50.7" transform="rotate(-90 18.6 50.7)">2</text>
<text x="23.2" y="51.2">Positive centre</text>
<text x="41.6" y="48" transform="rotate(90 41.6 48)">MBRS130LT3G</text>
<text x="43.4" y="48" transform="rotate(90 43.4 48)">D1</text>
<text x="48.6" y="51.2">+ C44</text>
<text x="49.8" y="53">10uF</text>
<text x="56.9" y="51.2">C45</text>
<text x="56.9" y="53">100nF</text>
<text x="78.8" y="51.2">+ C46</text>
<text x="80" y="53">10uF</text>
<text x="87.2" y="51.2">C47</text>
<text x="87.2" y="53">100nF</text>
<text x="99.6" y="53.7" transform="rotate(-90 99.6 53.7)">1</text>
<text x="100.3" y="50.7" transform="rotate(-90 100.3 50.7)">GND</text>
<text x="110.8" y="51.2">+ C48</text>
<text x="112.1" y="53">1uF</text>
<text x="119.2" y="51.2">C49</text>
<text x="119.2" y="53">100nF</text>
<text x="224.6" y="49.4">+ C57</text>
<text x="225.8" y="51.2">10uF</text>
<text x="233" y="49.4">C58</text>
<text x="233" y="51.2">100nF</text>
<text x="256.6" y="49.4">+ C59</text>
<text x="257.8" y="51.2">10uF</text>
<text x="265" y="49.4">C60</text>
<text x="265" y="51.2">100nF</text>
<text x="23.2" y="54.8">7 to 15V Input</text>
<text x="23.2" y="58.3">5V Input</text>
<text x="24.9" y="56.5">or</text>
<text x="12.5" y="60.1">GROUND</text>
<text x="35.6" y="65.4">GROUND</text>
<text x="74.7" y="61.9">GROUND</text>
<text x="208.1" y="63.6">CON_3V3USB</text>
<text x="217" y="60.1">GROUND</text>
<text x="220.5" y="63.6">Board_VCC</text>
<text x="231.2" y="63.6">3V3USB</text>
<text x="243.6" y="63.6">CON_5VUSB</text>
<text x="249" y="60.1">GROUND</text>
<text x="256.1" y="63.6">Board_5V</text>
<text x="266.7" y="63.6">5VUSB</text>
<text x="76.5" y="70.8">D5</text>
<text x="170.7" y="70.8">R150</text>
<text x="215.2" y="70.8">R153</text>
<text x="225.8" y="70.8">R154</text>
<text x="250.7" y="70.8">R155</text>
<text x="261.4" y="70.8">R156</text>
<text x="76.5" y="72.5">MBRS130LT3G</text>
<text x="108.5" y="77.9">* 3V3 - 1000mA</text>
<text x="170.7" y="72.5">0R</text>
<text x="215.2" y="72.5">0R(DNF)</text>
<text x="225.8" y="72.5">0R</text>
<text x="250.7" y="72.5">0R(DNF)</text>
<text x="261.4" y="72.5">0R</text>
<text x="14.3" y="81.4">Power Supply</text>
<text x="14.3" y="83.2">PWR1: 7 to 15V Input</text>
<text x="35.6" y="81.4">Jumper Setting</text>
<text x="35.6" y="83.2">J8: open</text>
<text x="101.4" y="81.4">U8</text>
<text x="101.4" y="83.2">LM2575S-3.3/NOPB</text>
<text x="108.5" y="79.7">* TAB is GND</text>
<text x="128.1" y="81.4">L1</text>
<text x="128.1" y="83.2">VLF12060T-221M1R3</text>
<text x="14.3" y="86.8">PWR1: 5V Input</text>
<text x="35.6" y="85">J9: open</text>
<text x="35.6" y="86.8">J8: shorted</text>
<text x="35.6" y="88.5">J9: shorted</text>
<text x="99.2" y="85.3">1</text>
<text x="99.2" y="88.9">5</text>
<text x="102.3" y="86.1">VIN</text>
<text x="102.3" y="89.6">ON/OFF</text>
<text x="107.8" y="86.1">FEEDBACK</text>
<text x="109.9" y="87.8">OUTPUT</text>
<text x="118.6" y="87.1">2</text>
<text x="118.6" y="85.3">4</text>
<text x="125.2" y="88.9" transform="rotate(90 125.2 88.9)">MBRS130LT3G</text>
<text x="126.9" y="88.9" transform="rotate(90 126.9 88.9)">D6</text>
<text x="233" y="86.8">VBATT</text>
<text x="80.6" y="90.3">+ C50</text>
<text x="81.8" y="92.1">10uF</text>
<text x="88.9" y="90.3">C51</text>
<text x="88.9" y="92.1">100nF</text>
<text x="99.2" y="90.7">3</text>
<text x="102.3" y="91.4">GND</text>
<text x="139.3" y="92.1">+ C52</text>
<text x="140.5" y="93.9">220uF</text>
<text x="146.4" y="92.1">+ C53</text>
<text x="147.6" y="93.9">220uF</text>
<text x="153.5" y="92.1">+ C54</text>
<text x="154.7" y="93.9">220uF</text>
<text x="160.6" y="92.1">+ C55</text>
<text x="161.8" y="93.9">220uF</text>
<text x="170.7" y="92.1">C56</text>
<text x="170.7" y="93.9">100nF</text>
<text x="213.4" y="90.3">PWR4</text>
<text x="213.4" y="92.1">1060</text>
<text x="214.4" y="95">POS</text>
<text x="228.2" y="95.7">+ C61</text>
<text x="236.5" y="95.7">C62</text>
<text x="214.4" y="100.3">NEG</text>
<text x="214.4" y="96.7">POS</text>
<text x="229.4" y="97.4">10uF</text>
<text x="236.5" y="97.4">100nF</text>
<text x="76.5" y="104.5">GROUND</text>
<text x="135.2" y="104.5">GROUND</text>
<text x="220.5" y="106.3">GROUND</text>
<text x="24.9" y="124.1">Board_VCC</text>
<text x="81.8" y="124.1">Board_5V</text>
<text x="94.3" y="124.1">Board_VCC</text>
<text x="108.5" y="124.1">Board_VCC</text>
<text x="229.4" y="125.9">Board_VCC</text>
<text x="30.3" y="131.2">R157</text>
<text x="35.6" y="131.2">100K</text>
<text x="117.4" y="131.2">LED0</text>
<text x="122.7" y="131.2">GREEN</text>
<text x="234.7" y="131.2">R170</text>
<text x="261.4" y="131.2">Board_VCC</text>
<text x="16" y="133">SW1</text>
<text x="44.5" y="134.8">R166</text>
<text x="49.8" y="134.8">0R</text>
<text x="62.6" y="135.7">IRQ10</text>
<text x="87.2" y="133">R160</text>
<text x="87.2" y="134.8">1K6</text>
<text x="99.6" y="133">R161</text>
<text x="99.6" y="134.8">1K6</text>
<text x="131.6" y="133">R162</text>
<text x="136.9" y="133">1K6</text>
<text x="151.5" y="133.9">LED0</text>
<text x="219.1" y="137.4">RESn</text>
<text x="234.7" y="133">10K</text>
<text x="16" y="140.1">SW2</text>
<text x="30.3" y="138.3">R158</text>
<text x="35.6" y="138.3">100K</text>
<text x="44.5" y="141.9">R167</text>
<text x="49.8" y="141.9">0R</text>
<text x="62.6" y="142.8">IRQ8</text>
<text x="87.2" y="143.7">5V_PWR</text>
<text x="99.6" y="143.7">3V3_PWR</text>
<text x="117.4" y="138.3">LED1</text>
<text x="122.7" y="138.3">ORANGE</text>
<text x="131.6" y="140.1">R163</text>
<text x="136.9" y="140.1">1K6</text>
<text x="151.5" y="141">LED1</text>
<text x="190.3" y="138.3">Board_VCC</text>
<text x="211.6" y="143.7">R169</text>
<text x="247.2" y="138.3">U9</text>
<text x="247.2" y="140.1">RNA51957BFP</text>
<text x="252.5" y="143">Vcc</text>
<text x="257.3" y="142.2">7</text>
<text x="16" y="147.2">SW3</text>
<text x="30.3" y="145.4">R159</text>
<text x="35.6" y="145.4">100K</text>
<text x="44.5" y="149">R168</text>
<text x="49.8" y="149">0R</text>
<text x="62.6" y="149.9">ADTRG0n</text>
<text x="87.2" y="145.4">GREEN</text>
<text x="99.6" y="145.4">GREEN</text>
<text x="117.4" y="145.4">LED2</text>
<text x="122.7" y="145.4">RED</text>
<text x="131.6" y="147.2">R164</text>
<text x="136.9" y="147.2">1K6</text>
<text x="151.5" y="148.1">LED2</text>
<text x="195.6" y="145.4">D7</text>
<text x="195.6" y="147.2">1N4148W(DNF)</text>
<text x="211.6" y="145.4">0R(DNF)</text>
<text x="234.7" y="145.4">R171</text>
<text x="234.7" y="147.2">10K</text>
<text x="245" y="145.8">2</text>
<text x="248.1" y="146.5">IN</text>
<text x="251.8" y="146.5">OUT</text>
<text x="257.3" y="149.3">8</text>
<text x="257.3" y="145.8">6</text>
<text x="272.4" y="146.3">RESn</text>
<text x="117.4" y="152.5">LED3</text>
<text x="122.7" y="152.5">RED</text>
<text x="131.6" y="154.3">R165</text>
<text x="136.9" y="154.3">1K6</text>
<text x="151.5" y="155.2">LED3</text>
<text x="179.6" y="150.8">RES</text>
<text x="245" y="152.9">5</text>
<text x="248.1" y="153.6">CD</text>
<text x="251.6" y="155.4">GND</text>
<text x="252.9" y="153.6">NC</text>
<text x="252.9" y="151.8">NC</text>
<text x="252.9" y="150.1">NC</text>
<text x="257.3" y="152.9">1</text>
<text x="257.3" y="151.1">3</text>
<text x="257.3" y="154.7">4</text>
<text x="266.7" y="152.5">Board_VCC</text>
<text x="7.2" y="156.1">GROUND</text>
<text x="81.8" y="156.1">GROUND</text>
<text x="94.3" y="156.1">GROUND</text>
<text x="172.5" y="157.9">GROUND</text>
<text x="192.1" y="156.1">C63</text>
<text x="192.1" y="157.9">TBD(DNF)</text>
<text x="234.7" y="157.9">C64</text>
<text x="234.7" y="159.7">100nF</text>
<text x="247.2" y="157.9">Vcc = Board_VCC</text>
<text x="272.1" y="157.9">C65</text>
<text x="272.1" y="159.7">100nF</text>
<text x="186.7" y="165">GROUND</text>
<text x="229.4" y="165">GROUND</text>
<text x="240.1" y="165">GROUND</text>
<text x="257.8" y="165">GROUND</text>
<text x="266.7" y="166.8">GROUND</text>
<text x="228.2" y="195.1">Title</text>
<text x="235.3" y="196.8">RSK+RX63N [PSU, RESET, Switches, LEDs]</text>
<text x="228.2" y="200.4">Size</text>
<text x="235.3" y="200.4">Document Number</text>
<text x="235.3" y="202.2">R20UT0437EG0220</text>
<text x="286.8" y="200.4">Rev</text>
<text x="288.6" y="202.2">2.20</text>
<text x="228.2" y="205.7">Date:</text>
<text x="237.4" y="205.7">Thursday, November 15, 2012</text>
<text x="263.7" y="205.7">Sheet</text>
<text x="272.6" y="205.7">7</text>
<text x="277.9" y="205.7">of</text>
<text x="283.3" y="205.7">12</text>
</g>
<g font-size="1.3">
<text x="30.8" y="1.3">5</text>
<text x="88.9" y="1.3">4</text>
<text x="147" y="1.3">3</text>
<text x="205" y="1.3">2</text>
<text x="263.1" y="1.3">1</text>
<text x=".5" y="28.4">D</text>
<text x="292.6" y="28.4">D</text>
<text x=".5" y="79.5">C</text>
<text x="292.6" y="79.5">C</text>
<text x=".5" y="130.6">B</text>
<text x="292.6" y="130.6">B</text>
<text x=".5" y="181.7">A</text>
<text x="292.6" y="181.7">A</text>
<text x="30.8" y="207.4">5</text>
<text x="88.9" y="207.4">4</text>
<text x="147" y="207.4">3</text>
<text x="205" y="207.4">2</text>
<text x="263.1" y="207.4">1</text>
</g>
</svg>
